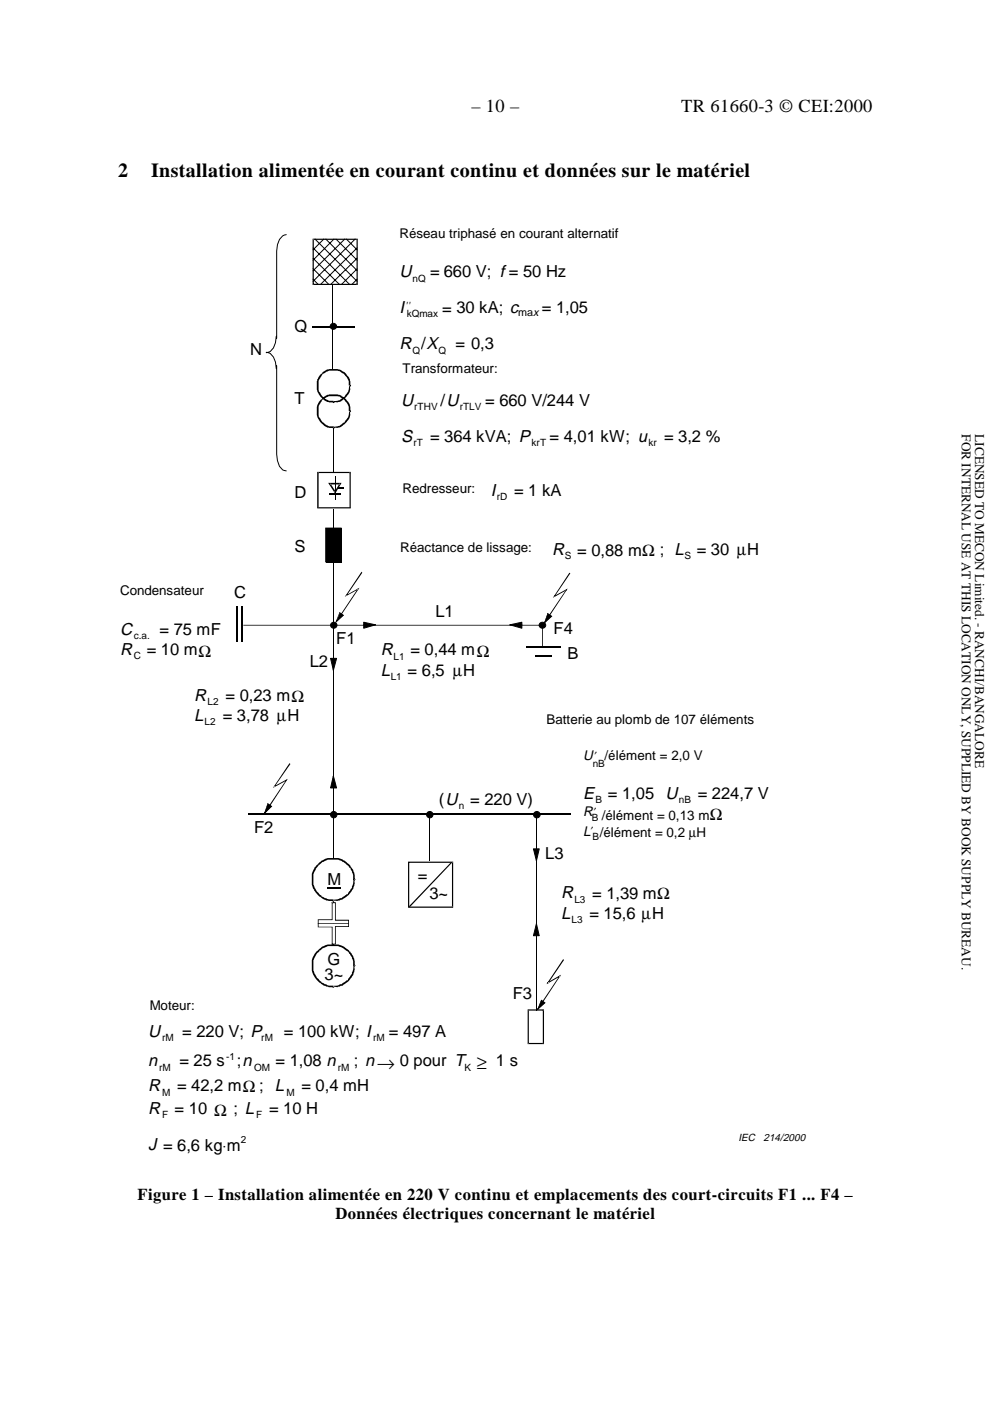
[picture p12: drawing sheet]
<svg xmlns="http://www.w3.org/2000/svg" width="210mm" height="297mm" viewBox="0 0 210 297" stroke-linecap="round" stroke-linejoin="round" font-family="sans-serif">
<path d="M67.1 201.7a4.4 4.4 0 0 1 2.4-1.4 4.1 4.1 0 0 1 3.7 .6l1.1 .9 .6 .9 .5 2-.3 .2a3.9 3.9 0 0 1-2.3 3.9l-.1 .2-1.2 .3-.7-.1 .1 .1-.2 .1-.3-.1a4.3 4.3 0 0 1-3.8-2.4l-.5-1.1v-1h.3l.1 1.1a3.8 3.8 0 0 0 2 2.5l.4 .3h.3a1.55 1.55 0 0 0 1.4 .3l.2 .1-.2 .2 .1-.3a2.72 2.72 0 0 0 2-.6l.8-.6h.3v-.2l.8-1.1 .4-1.8h.2l-.2 .2-.1-.2v-.9a5 5 0 0 0-3.2-3.2h-2.2l-.7 .3a4.3 4.3 0 0 0-2.4 2.7v1.2h-.3a3.5 3.5 0 0 1 .5-2.4z" fill-rule="evenodd" fill="#000"/>
<path d="M70.7 90.8v109.8" fill="none" stroke="#000" stroke-width=".21"/>
<path d="M66.4 50.7h9.4v9.7h-9.4z" fill-rule="evenodd" fill="#fff"/>
<g fill="none" stroke="#000" stroke-width=".21">
<path d="M66.4 52.5l7.7 7.8M66.4 54.8l5.6 5.5M66.4 57l3.3 3.3M66.4 59.2l1.1 1.1M66.8 50.7l8.9 9M68.7 50.7l-2.3 2.3M69.1 50.7l6.6 6.7M70.8 50.7l-4.4 4.5M71.2 50.7l4.5 4.5M73.1 50.7l-6.7 6.7M73.4 50.7l2.3 2.3M75.3 50.7l-8.9 9"/>
<path d="M75.7 52.5l-7.7 7.8M75.7 54.8l-5.6 5.5M75.7 57l-3.3 3.3M75.7 59.2l-1.1 1.1"/>
</g>
<path d="M66.3 50.6h9.5v9.8h-9.5v-9.8l.1 .3 .1-.2v9.6l-.1-.1h9.4l-.2 .1v-9.6l.2 .2h-9.4z" fill-rule="evenodd" fill="#000"/>
<path d="M67.4 100.1h7v7.7h-7z" fill-rule="evenodd" fill="#fff"/>
<g fill="#000">
<path d="M68.4 78.9l1-.6 2.2-.1a3.6 3.6 0 0 1 2.7 2.6v.7l.2 .3-.3 .2a3 3 0 0 1-1.8 3l-.8 .3-.7-.1 .1 .1-.2 .2-.3-.2a3.3 3.3 0 0 1-3.2-2.4l-.1-1h.3v.7a3.5 3.5 0 0 0 2.3 2.4h.9l.2 .1-.2 .2 .1-.2 1.2-.2a4.2 4.2 0 0 0 1.9-2.3l.1-.8 .3-.1-.2 .3-.2-.3v-.9a3.8 3.8 0 0 0-2.3-2.2h-1.8l-.3 .2a2.8 2.8 0 0 0-1.8 1.7l-.2 1.4h-.3l.1-1.5z" fill-rule="evenodd"/>
<path d="M68 84.7l1.4-1 2.2-.1a3.7 3.7 0 0 1 2.7 2.6v.7l.2 .3-.2 .2-.1-.1a3 3 0 0 1-1.8 3.1l-.8 .3-.7-.1 .1 .1-.2 .2-.3-.2a3.3 3.3 0 0 1-3.2-2.3l-.1-1.1h.3l.1 1.1a4.1 4.1 0 0 0 1.6 1.7l.6 .3h.9l.2 .2-.2 .1 .1-.2 1.2-.2 1.1-.8 .8-1.1 .1-1.2 .3-.1-.2 .2-.2-.2v-.9a3.5 3.5 0 0 0-2.3-2.2h-1.8l-.3 .1a2.87 2.87 0 0 0-1.9 2l-.1 1.2h-.3l.1-1.5z" fill-rule="evenodd"/>
<path d="M67.3 100h7.1v7.8h-7.1v-7.8l.1 .3 .1-.2v7.6l-.1-.2h6.9l-.2 .2v-7.6l.2 .2h-6.9z" fill-rule="evenodd"/>
<path d="M68.9 111.9h3.5v7.3h-3.5v-7.3l.2 .2 .1-.2v7.2l-.1-.1h3.2l-.1 .1v-7.2l.1 .2h-3.2z" fill-rule="evenodd"/>
<path d="M69.1 111.9h3.4v7.3h-3.4z" fill-rule="evenodd"/>
<path d="M71.6 103.4h1.2v.3h-1.2z" fill-rule="evenodd"/>
<path d="M69.6 102.4h2.8l-.4 .1 .2 .2h-2.3l.1-.2 1.2 1.8h-.3l1.1-1.8 .4-.1-1.3 2.3z" fill-rule="evenodd"/>
<path d="M86.5 182.7h9.6v9.8h-9.6v-9.8l.1 .2 .2-.1v9.6l-.2-.2h9.4l-.2 .2v-9.6l.2 .1h-9.4z" fill-rule="evenodd"/>
</g>
<path d="M66.1 69.3h9.1M69.8 104.7h2.4M111.5 137.2h7.4M113.5 139h3.5" fill="none" stroke="#000" stroke-width=".34"/>
<path d="M71.1 101v5" fill="none" stroke="#000" stroke-width=".21"/>
<path d="M50.2 128.7v7.4M51.4 128.7v7.4" fill="none" stroke="#000" stroke-width=".38"/>
<circle cx="70.8" cy="186.6" r="4.5" fill="#fff"/>
<path d="M67 183.5l1.2-1.1a4.8 4.8 0 0 1 3.5-.5 4.8 4.8 0 0 1 2.7 1.9l.1 .1a3.9 3.9 0 0 1 .7 2.3l.2 .3-.2 .2h-.1a3.4 3.4 0 0 1-1.4 3.2l-.2 .2a3.3 3.3 0 0 1-2.7 .8l.1 .1-.2 .2-.3-.2a4.5 4.5 0 0 1-4.3-3.4v-1.1h.3l.1 1.1a5.6 5.6 0 0 0 2.4 2.8l.8 .3h.9l.2 .2-.2 .1 .1-.2 1.7-.4 1.1-.8h.3v-.3l.8-1.1 .4-1.7 .2-.1-.2 .3-.1-.3-.1-1.1a4.6 4.6 0 0 0-3.1-3h-2.2a4.8 4.8 0 0 0-3 2.9l-.1 1.3h-.3a4.4 4.4 0 0 1 .5-2.5z" fill-rule="evenodd" fill="#000"/>
<path d="M52.6 172.6h68.3" fill="none" stroke="#000" stroke-width=".34"/>
<path d="M112 214.1h3.4v7.3h-3.4z" fill-rule="evenodd" fill="#fff"/>
<g fill="#000">
<path d="M72 129.9l.9 .5-1.6 1.5zM116.1 130l.9 .7-1.6 1.4zM56.8 170.3l.8 .7-1.6 1.5z"/>
<path d="M51.6 132.5h63.5v4.8h-.2v-4.7h.1h-63.4z" fill-rule="evenodd"/>
<path d="M72 129.8l.9 .6-.1 .1-.8-.6h.1l-.8 2-.1-.1 1.6-1.4v.1l.1-.1-1.8 1.7z" fill-rule="evenodd"/>
<path d="M76.7 121.2l.1 .2-3.4 5-.1-.2 2.9-1.6-4.9 7.4-.1-.2 4.7-7 .1 .1-2.9 1.6z" fill-rule="evenodd"/>
<path d="M116.1 130l1 .7h-.1l-1-.6 .2-.1-.7 2.1-.2-.1 1.7-1.4v.1h.1l-1.8 1.6z" fill-rule="evenodd"/>
<path d="M120.7 121.4l.2 .2-3.4 4.9v-.1l2.9-1.6-4.9 7.3-.2-.1 4.8-7.1 .1 .2-3 1.7z" fill-rule="evenodd"/>
<path d="M56.8 170.3l.9 .7h-.1l-.9-.6 .1-.1-.6 2.1h-.2l1.6-1.5v.1h.1l-1.8 1.7z" fill-rule="evenodd"/>
<path d="M61.4 161.8l.2 .2-3.4 4.9-.1-.2 2.9-1.6-4.8 7.5-.2-.2 4.7-7.1 .1 .2-2.9 1.6z" fill-rule="evenodd"/>
<path d="M95.7 182.8l.1 .1-8.9 9.4-.2-.2z" fill-rule="evenodd"/>
<path d="M111.9 214h3.4v7.4h-3.4v-7.4l.1 .3 .1-.2v7.2l-.1-.2h3.3l-.2 .2v-7.2l.2 .2h-3.3z" fill-rule="evenodd"/>
</g>
<path d="M60.7 49.8a2.15 2.15 0 0 0-1.9 2.1l-.1 1.3v18.5M56.5 74.7a2.12 2.12 0 0 1 1.9 2.1l.2 1.4M58.6 71.3a3.2 3.2 0 0 1-1.7 3.4l-.4 .1M58.7 77.5v18.8l.1 1.4 .5 1.2 .6 .7 .8 .2M70.6 60.5v17.7M70.7 139.6v2.5M77.1 132.5h2.5M108.1 132.5h2.5M70.7 164.5v2.6" fill="none" stroke="#000" stroke-width=".21"/>
<g fill="#000" stroke="#000" stroke-width=".21">
<path d="M70.1 139.6h1.3l-.7 2.5z" fill-rule="evenodd"/>
<path d="M77.1 131.9l2.5 .6-2.5 .7z" fill-rule="evenodd"/>
<path d="M108.1 132.5l2.5-.6v1.3z" fill-rule="evenodd"/>
<path d="M70.7 164.5l.7 2.6h-1.3z" fill-rule="evenodd"/>
</g>
<path d="M69.4 188.2h2.9" fill="none" stroke="#000" stroke-width=".25"/>
<path d="M70.4 191.3v.1h.7v3.7h2.8v.7h-6.4v-.8h2.9z" fill-rule="evenodd" fill="#fff"/>
<path d="M70.3 191.3h.2v3.8h-3v-.1v.7h6.4l-.1-.6 .1 .1h-2.9v-3.8l.1 .1h-.8v-.2l.2 .1-.1-.1h.8v3.8l-.1-.1h2.9v.8h-6.6v-.9h3l-.1 .1v-3.7h.2z" fill-rule="evenodd" fill="#000"/>
<path d="M67.5 195.8h6.4v.7h-2.8v3.7l-.7 .1v-3.8h-2.9z" fill-rule="evenodd" fill="#fff"/>
<g fill="#000">
<path d="M114.8 212l.8 .6-1.6 1.5z"/>
<path d="M67.4 195.7h6.6v.8h-2.9l.1 3.8h-.9v-.2h.8l-.1 .1v-3.8h2.9l-.1 .1v-.7h.1h-6.4v.7h3v3.8h-.2h.2h-.2v-3.8l.1 .1h-3z" fill-rule="evenodd"/>
<path d="M114.8 211.9l.9 .7-.2 .1-.8-.6 .1-.1-.7 2.1-.2-.2 1.6-1.4v.2l.2-.1-1.9 1.7z" fill-rule="evenodd"/>
<path d="M119.4 203.3l.2 .3-3.4 4.9-.2-.2 3-1.7-4.9 7.5-.2-.2 4.7-7 .2 .1-2.9 1.7z" fill-rule="evenodd"/>
</g>
<path d="M91 172.4v10.2M113.7 172.4v41.9" fill="none" stroke="#000" stroke-width=".21"/>
<g fill="#000" stroke="#000" stroke-width=".21">
<path d="M113.1 180h1.2l-.6 2.5z" fill-rule="evenodd"/>
<path d="M113.7 195.8l.6 2.6h-1.2z" fill-rule="evenodd"/>
<circle cx="70.7" cy="69.2" r=".66"/>
<circle cx="70.8" cy="132.6" r=".66"/>
<circle cx="115" cy="132.6" r=".67"/>
<circle cx="70.8" cy="172.7" r=".68"/>
<circle cx="91.1" cy="172.7" r=".68"/>
<circle cx="113.8" cy="172.7" r=".69"/>
</g>
<path d="M113.5 139h3.5" fill="none" stroke="#000" stroke-width=".34"/>
<g font-size="4.2">
<text x="25" y="37.6">2</text>
<text x="32" y="37.6">Installation alimentée en courant continu et données sur le matériel</text>
</g>
<g font-size="3.9">
<text x="99.9" y="23.7">– 10 –</text>
<text x="144.4" y="23.7">TR 61660-3 © CEI:2000</text>
</g>
<g font-size="3.6">
<text x="84.7" y="58.8">U</text>
<text x="84.7" y="66.4">I</text>
<text x="84.7" y="74">R /X</text>
<text x="85" y="86.1">U</text>
<text x="85" y="93.7">S</text>
<text x="104" y="105.1">I</text>
<text x="117.1" y="117.7">R</text>
<text x="25.5" y="134.6">C</text>
<text x="25.5" y="138.9">R</text>
<text x="80.7" y="139">R</text>
<text x="80.7" y="143.3">L</text>
<text x="41.1" y="148.5">R</text>
<text x="41.1" y="152.8">L</text>
<text x="123.6" y="169.3">E</text>
<text x="119" y="190.4">R</text>
<text x="119" y="194.7">L</text>
<text x="31.4" y="219.9">U</text>
<text x="31.4" y="226.1">n</text>
<text x="31.4" y="231.4">R</text>
<text x="31.4" y="236.2">R</text>
<text x="31.4" y="243.7">J = 6,6 kg⋅m</text>
</g>
<g font-size="3.5">
<text x="91.2" y="58.8">= 660 V; f = 50 Hz</text>
<text x="62.4" y="70.3">Q</text>
<text x="93.8" y="66.6">= 30 kA; c</text>
<text x="114.9" y="66.4">= 1,05</text>
<text x="53" y="75.3">N</text>
<text x="96.6" y="74">= 0,3</text>
<text x="62.4" y="85.7">T</text>
<text x="93.4" y="86.1">/U</text>
<text x="102.9" y="86.1">= 660 V/244 V</text>
<text x="91.2" y="93.7">= 364 kVA; P</text>
<text x="116.5" y="93.7">= 4,01 kW; u</text>
<text x="140.8" y="93.7">= 3,2 %</text>
<text x="62.4" y="105.7">D</text>
<text x="109" y="105.1">= 1 kA</text>
<text x="62.4" y="117">S</text>
<text x="122.4" y="117.9">= 0,88 mΩ ; L</text>
<text x="147.7" y="117.7">= 30 µH</text>
<text x="49.6" y="126.7">C</text>
<text x="92.3" y="130.8">L1</text>
<text x="33.8" y="134.6">= 75 mF</text>
<text x="71.3" y="136.5">F1</text>
<text x="117.4" y="134.4">F4</text>
<text x="31.1" y="138.9">= 10 mΩ</text>
<text x="65.7" y="141.5">L2</text>
<text x="86.4" y="143.3">= 6,5 µH</text>
<text x="87" y="139">= 0,44 mΩ</text>
<text x="120.3" y="139.8">B</text>
<text x="47.8" y="148.5">= 0,23 mΩ</text>
<text x="47.2" y="152.8">= 3,78 µH</text>
<text x="93.1" y="170.7">(U</text>
<text x="99.7" y="170.7">= 220 V)</text>
<text x="128.9" y="169.3">= 1,05 U</text>
<text x="147.9" y="169.3">= 224,7 V</text>
<text x="150.5" y="173.8">Ω</text>
<text x="53.9" y="176.5">F2</text>
<text x="115.6" y="182.1">L3</text>
<text x="69.4" y="187.7">M</text>
<text x="88.6" y="186.7">=</text>
<text x="91" y="190.6">3~</text>
<text x="125.5" y="190.7">= 1,39 mΩ</text>
<text x="125" y="194.7">= 15,6 µH</text>
<text x="68.8" y="207.7">3~</text>
<text x="69.4" y="204.7">G</text>
<text x="108.7" y="211.8">F3</text>
<text x="38.6" y="219.9">= 220 V; P</text>
<text x="60.2" y="219.9">= 100 kW; I</text>
<text x="82.5" y="219.9">= 497 A</text>
<text x="38" y="226.1">= 25 s</text>
<text x="50.2" y="226.1">;n</text>
<text x="58.4" y="226.1">= 1,08 n</text>
<text x="75" y="226.1">; n→ 0 pour T ≥ 1 s</text>
<text x="37.5" y="231.4">= 42,2 mΩ ; L</text>
<text x="63.9" y="231.4">= 0,4 mH</text>
<text x="37" y="236.2">= 10 Ω ; L</text>
<text x="57.1" y="236.2">= 10 H</text>
<text x="29.2" y="254.4">Figure 1 – Installation alimentée en 220 V continu et emplacements des court-circuits F1 ... F4 –</text>
<text x="71.1" y="258.5">Données électriques concernant le matériel</text>
</g>
<g font-size="2.9">
<text x="123.6" y="161">U</text>
<text x="123.6" y="172.9">R</text>
<text x="123.6" y="177.3">L /élément = 0,2 µH</text>
</g>
<g font-size="2.8">
<text x="84.7" y="50.5">Réseau triphasé en courant alternatif</text>
<text x="85.4" y="79.2">Transformateur:</text>
<text x="85.4" y="104.6">Redresseur:</text>
<text x="84.9" y="117">Réactance de lissage:</text>
<text x="25.5" y="126.2">Condensateur</text>
<text x="115.9" y="153.5">Batterie au plomb de 107 éléments</text>
<text x="128.2" y="161">/élément = 2,0 V</text>
<text x="127.6" y="173.8">/élément = 0,13 m</text>
<text x="31.7" y="214.2">Moteur:</text>
</g>
<g font-size="2.8" fill="#010101">
<text x="203.9" y="92.1" transform="rotate(90 203.9 92.1)">FOR INTERNAL USE AT THIS LOCATION ONLY, SUPPLIED BY BOOK SUPPLY BUREAU.</text>
<text x="206.7" y="92.1" transform="rotate(90 206.7 92.1)">LICENSED TO MECON Limited. - RANCHI/BANGALORE</text>
</g>
<text font-size="2.3" x="109.9" y="66.9">max</text>
<g font-size="2.2">
<text x="85.9" y="65.5">''</text>
<text x="156.6" y="242">IEC</text>
<text x="161.9" y="242">214/2000</text>
</g>
<g font-size="2.1">
<text x="87.5" y="59.7">nQ</text>
<text x="86.3" y="67.3">kQmax</text>
<text x="87.5" y="75">Q</text>
<text x="93" y="75">Q</text>
<text x="87.8" y="87">rTHV</text>
<text x="97.5" y="87">rTLV</text>
<text x="87.7" y="94.6">rT</text>
<text x="112.7" y="94.6">krT</text>
<text x="137.5" y="94.6">kr</text>
<text x="105.3" y="106">rD</text>
<text x="119.8" y="118.6">S</text>
<text x="145.1" y="118.6">S</text>
<text x="28.3" y="135.5">c.a.</text>
<text x="28.3" y="139.8">C</text>
<text x="83.4" y="139.9">L1</text>
<text x="44" y="149.4">L2</text>
<text x="82.8" y="144.2">L1</text>
<text x="43.4" y="153.7">L2</text>
<text x="126.1" y="160.9">′</text>
<text x="125.7" y="162.6">nB</text>
<text x="97.3" y="171.6">n</text>
<text x="125.9" y="172.9">′</text>
<text x="126.3" y="170.2">B</text>
<text x="143.9" y="170.2">nB</text>
<text x="125.3" y="176.8">′</text>
<text x="125.5" y="174.1">B</text>
<text x="125.6" y="178.1">B</text>
<text x="121.8" y="191.4">L3</text>
<text x="121.2" y="195.7">L3</text>
<text x="34.4" y="220.7">rM</text>
<text x="55.4" y="220.7">rM</text>
<text x="79.1" y="220.7">rM</text>
<text x="33.8" y="227.1">rM</text>
<text x="47.9" y="224.7">-1</text>
<text x="53.9" y="227.1">OM</text>
<text x="71.6" y="227.1">rM</text>
<text x="98.5" y="227">K</text>
<text x="34.4" y="232.4">M</text>
<text x="60.7" y="232.4">M</text>
<text x="34.4" y="237.1">F</text>
<text x="54.3" y="237.1">F</text>
<text x="51" y="242.4">2</text>
</g>
</svg>
